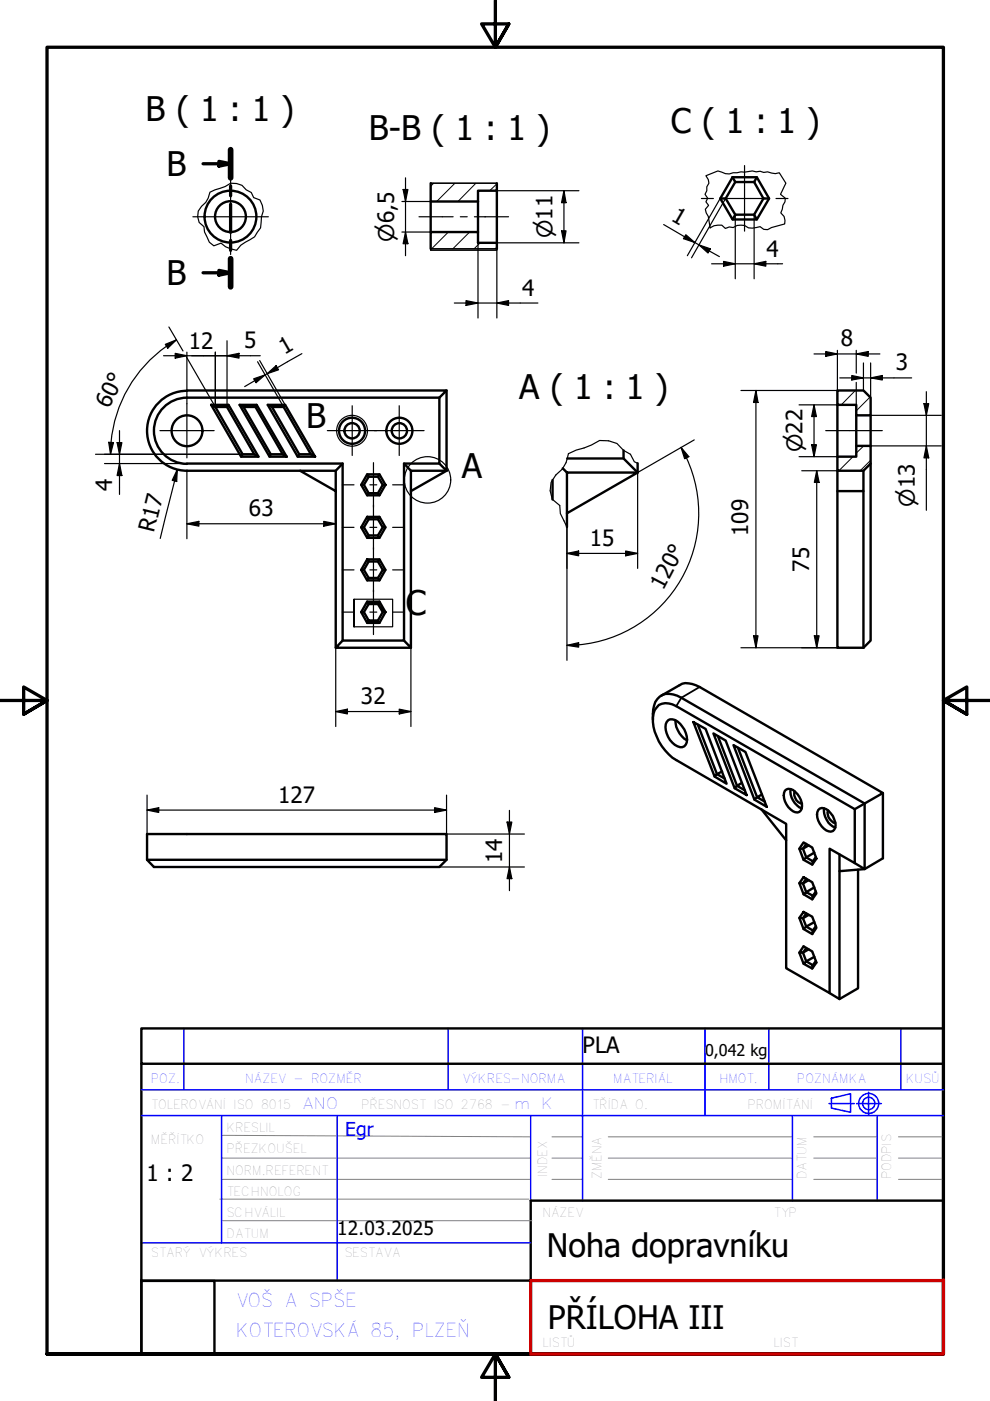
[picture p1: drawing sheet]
<svg xmlns="http://www.w3.org/2000/svg" width="210mm" height="297mm" viewBox="0 0 210 297" stroke-linecap="round" stroke-linejoin="round" font-family="sans-serif">
<g fill="none" stroke="#000" stroke-width=".21">
<path d="M91.9 38.8l-.6 .7M96.5 38.8l-3.9 3.9M100.9 38.8l-3.8 3.9M105.3 39l-1.5 1.4M95.1 49.2l-3.6 3.6M99.6 49.2l-3.6 3.6M101.8 51.5l-1.3 1.3M105.3 52.4l-.3 .4M180.8 96.8l-2.9 3M181.4 82.8l-3 3M183.1 94.5l-1.6 1.6M184.5 84.2l-3 2.9"/>
<path d="M184.6 97.6l-2.2 2.2"/>
</g>
<g fill="none" stroke="#000" stroke-width=".51">
<path d="M91.3 38.8v3.9h10M105.3 38.8v1.6h-4v2.3M155.3 37.6h5.2l2.6 4.5-2.6 4.4h-5.2l-2.6-4.4zM155.3 37.6l.6 1h4M155.9 38.6l-2 3.5h-1.2M160.5 37.6l-.6 1 2 3.5h1.2M91.3 52.8v-3.6h10v2.3h4v1.3M91.3 42.7v6.5M101.3 42.7v6.5M105.3 40.4v11.1M153.9 42.1l2 3.4M155.3 46.5l.6-1h4l.6 1"/>
<path d="M161.9 42.1l-2 3.4M39.6 82.8h55.1l-1.5 1.5M39.7 82.9a8.5 8.5 0 0 0-8.5 8.4 8.5 8.5 0 0 0 8.5 8.5h23.9M44.8 85.8h3.7l6.3 11h-3.7zM44.8 85.8l.9 .5h2.4M45.7 86.3l5.7 10-.3 .5M48.5 85.8l-.4 .5 5.8 10 .9 .5M50.8 85.8h3.6l6.4 11h-3.7zM50.8 85.8l.8 .5 5.8 10-.3 .5M51.4 96.3h2.5M51.6 86.3h2.6M54.4 85.8l-.2 .5 5.7 10 .9 .5"/>
<path d="M56.8 85.8h3.7l6.3 11h-3.7zM56.8 85.8l.9 .5 5.7 10-.3 .5M57.4 96.3h2.5M57.7 86.3h2.4M60.5 85.8l-.4 .5 5.8 10 .9 .5M63.4 96.3h2.5M72.6 98.3l-1.4 1.5M85.7 98.3l1.4 1.5M87.1 99.8h7.6l-7.6 4.3zM93.2 84.3h-53.5a7 7 0 0 0-7.1 7 7 7 0 0 0 7.1 7M93.2 84.3v14h-7.5v37.5h-13.1v-37.5h-33M94.7 82.8v17l-1.5-1.5"/>
<path d="M119.3 99.3l.9 .9M120.3 97.2h11.9M132.2 95.5v1.7l3 3v-2M177.5 82.8h5.6l1.5 1.5v3.8h-3.1v-2.3h-4zM177.5 96.8h4v-2.3h3.1v3.8l-1.5 1.5h-5.6zM177.5 99.8v37.5h5.6M177.5 85.8v11M181.5 88.1v6.4M183.1 99.8v4.3h-5.6M184.6 98.3v37.5l-1.5 1.5M184.6 88.1v6.4M71.2 104.1l-7.6-4.3h7.6v37.5"/>
<path d="M76.6 102.8h.6l1 1.8M77.2 111.8l1 1.7M77.9 118.6h2.6l1.2 2.2-1.2 2.2h-2.6l-1.3-2.2zM77.9 109.6h2.6l1.2 2.2-1.2 2.2h-2.6l-1.3-2.2zM77.9 118.6l.3 .4h1.9M77.9 114l.3-.5h1.9l.4 .5M77.9 109.6l.3 .5h1.9M77.9 100.6h2.6l1.2 2.2-1.2 2.2h-2.6l-1.3-2.2zM77.9 105l.3-.4h1.9l.4 .4M77.9 100.6l.3 .5h1.9M78.2 119l-1 1.8h-.6M78.2 110.1l-1 1.7h-.6"/>
<path d="M78.2 101.1l-1 1.7M80.5 118.6l-.4 .4 1.1 1.8h.5M80.5 109.6l-.4 .5 1.1 1.7h.5M80.5 100.6l-.4 .5 1.1 1.7M81.2 111.8l-1.1 1.7M81.7 102.8h-.5l-1.1 1.8M87.1 104.1v33.2l-1.4-1.5M117.2 101.8v4.1M120.2 100.2h15l-15 8.6zM120.2 108.8v2.9M183.1 104.1v33.2M72.6 135.8l-1.4 1.5h15.9"/>
<path d="M76.6 129.8l1.3 2.3M77.2 120.8l1 1.7M77.9 127.6l-1.3 2.2h.6l1 1.8M77.9 123l.3-.5h1.9l.4 .5M78.2 131.6h1.9l.4 .5h-2.6zM78.2 128.1l-1 1.7M80.5 127.6l1.2 2.2h-.5l-1.1-1.7zM80.5 127.6h-2.6l.3 .5h1.9M81.2 129.8l-1.1 1.8M81.2 120.8l-1.1 1.7M81.7 129.8l-1.2 2.3M138.4 152.6a5.5 5.5 0 0 1 1.5-4.9 4.1 4.1 0 0 1 4.6 .2l38.8 22.5"/>
<path d="M139.7 149.5a3.6 3.6 0 0 1 3.7 .2l37.8 21.9v11.4l-5.3-3.1v30.7l-9.2-5.3v-30.6l-23.3-13.6a10.3 10.3 0 0 1-4.8-9.8l.2-.8zM140.2 147.5l3.9-2.2a4.4 4.4 0 0 1 4.2 .4l38.9 22.4-3.9 2.3M141.7 152.7a2.35 2.35 0 0 1 3 1.3 3.8 3.8 0 0 1 .7 3.8 1.23 1.23 0 0 1-1.8 .4 4.4 4.4 0 0 1-2.2-5.1zM143.2 152.7a5.1 5.1 0 0 0 2.5 4.3M147 153.1l2.6 1.4 4.5 11.7-2.6-1.6zM148 153.7l4 10.4-.5 .5M151.3 155.5l2.6 1.5 4.4 11.6-2.5-1.5zM152.2 156.1l4.1 10.5-.5 .5M155.5 158l2.6 1.4 4.5 11.7-2.6-1.6zM156.5 158.5l4 10.5-.5 .5M153.1 163.6l-1.1 .5 1.7 1M157.3 166l-1 .6 1.6 1"/>
<path d="M161.4 171.6l5.3 6.6M161.5 168.5l-1 .5 1.7 1M166.4 167.6a1.38 1.38 0 0 1 2.2 .3 3.6 3.6 0 0 1 1.2 3.9 1.13 1.13 0 0 1-1.7 .2 3.7 3.7 0 0 1-1.7-4.4zM167.6 167.3a4 4 0 0 0 2.4 4.1M168.5 167.8a2.24 2.24 0 0 0 1.6 2.6M169.5 179.9h.7l.7 1.9 1.8-1M170.4 178.6l1.8 1.1 .9 2.3-.9 1.3-1.8-1-.9-2.4zM170.9 178.9l-.7 1 1.2-.7M173.5 171.8a1.7 1.7 0 0 1 2.6 .7 3.1 3.1 0 0 1 .7 3.4 1.38 1.38 0 0 1-2.1-.2 3.6 3.6 0 0 1-1.2-3.9zM174.7 171.4a4.1 4.1 0 0 0 2.4 4M175.6 171.8a2.12 2.12 0 0 0 1.5 2.7M183.3 170.4v13.9l-2.1-1.3"/>
<path d="M183.3 170.4l-2.1 1.2M187.2 168.1v13.9l-3.9 2.3-5.3 .4v-3.5M31.2 182.3h63.5l-1.5 1.5h-60.6zM31.2 182.3v-5.5h63.5v5.5M170.4 193.3l1.8 1.1 .9 2.3-.9 1.3-1.8-1-.9-2.4zM170.4 186l1.8 1.1 .9 2.3-.9 1.3-1.8-1.1-.9-2.4zM170.4 197l.5-.5 1.4 .8-.1 .7M170.4 189.6l.5-.4 1.4 .7-.1 .8M170.4 182.3l.5-.5 1.4 .8-.1 .7M170.9 193.7l-.7 1-.7-.1M170.9 186.3l-.7 1-.7-.1M171.4 194l-1.2 .7 .7 1.8 1.8-1"/>
<path d="M171.4 186.6l-1.2 .7 .7 1.9 1.8-1.1M173 196.4l-.7 .9M173 189l-.7 .9M173 181.7l-.7 .9M178 184.7v27.1l-2.1-1.2M181.9 184.4v25.1l-3.9 2.3M169.5 202l.9 2.3M170.4 204.3l.5-.5 1.4 .8-.1 .7zM170.9 203.8l-.7-1.8h-.7l.9-1.4 1.8 1.1 .9 2.4-.9 1.2M170.9 201l-.7 1 1.2-.7M172.7 202.9l-1.8 .9M173 203.8l-.7 .8"/>
<circle cx="48.9" cy="45.9" r="3.3"/>
<circle cx="48.9" cy="45.9" r="5.5"/>
<circle cx="39.7" cy="91.3" r="3.3"/>
<circle cx="74.6" cy="91.3" r="1.62"/>
<circle cx="74.6" cy="91.3" r="2.76"/>
<circle cx="84.7" cy="91.3" r="1.62"/>
<circle cx="84.7" cy="91.3" r="2.76"/>
</g>
<path d="M91.3 38.8h.1M91.3 38.8h14zM149.7 37.3l2.5-1.1 1.6 .6 .8 .1 .8-.3 4.1-.4 .8 .2 .9-.1 .7 .3 .9-.2 1.6 .4 .8-.2 1.4 2.2-1.1 2.4 1 .8-.1 .8-.4 .7-.5 1.6 .7 .8 .2 .8v.8l-2.8 .7-.8 .5-.9-.1-.7-.5a3.3 3.3 0 0 1-3.3-.3h-1.6l-.9 .4-.8-.1-.8 .3-.8-.7h-.8l-.8 .2-.8 .4-.4-2.4-.5-.8-.2-.7 .7-.9-.5-.7 .4-.8-.6-.8 .4-.8v-.8l.4-.8-.1-.7zM44.5 40.8l3.3-1.3 1.1-.7 1.3 .1 1.1 .4 .9 .9 1.1 .6 .5 1.1 1.3 .5 .5 1.1 .2 1.3-.4 1.2-.2 2.3-1.2 1.9-2.9 1.8-.9 1.1-2.4-.8-.9-.8-1.6 .6-.9-.7-1-2.2-.2-1.1a2.73 2.73 0 0 1-.5-4.4l.9-.8 .5-.9zM91.3 52.8h14v.3h-14zM91.3 52.8h14M135.2 98.2l-.7-.3-.8-1.6-1.5-.8-1.4-1.5-1.8-.5-1.9-.1-1.7 .9-3.2 1.1-1.7 .8a6.3 6.3 0 0 1-2.6 4.5 4.3 4.3 0 0 0-.7 5.2l1.5 1.3 .1 1.7 1.4 2.8" fill="none" stroke="#000" stroke-width=".25"/>
<path d="M148.3 145.7l-3.8 2.2-1.1 1.8" fill="none" stroke="#000" stroke-width=".38"/>
<g fill="none" stroke="#000" stroke-width=".25">
<path d="M75.1 127v5.9v-5.9h8.1v5.9h-8.1"/>
<circle cx="74.6" cy="91.3" r="3.3"/>
<circle cx="90.6" cy="101.7" r="4.9"/>
</g>
<path d="M43.1 34.7h5.8M46.4 34.2l2.5 .5-2.5 .5zM48.9 31.7v6M48.9 39.4v2.1M43.1 57.8h5.8M46.4 57.3l2.5 .5-2.5 .5zM48.9 43.3v6M48.9 51v2.1M48.9 54.8v6" fill="none" stroke="#000" stroke-width=".7"/>
<path d="M48.9 31.7v6M48.9 54.8v6" fill="none" stroke="#000" stroke-width="1.2"/>
<path d="M46.4 34.2l2.5 .5-2.5 .5zM46.4 57.3l2.5 .5-2.5 .5z" fill="#000"/>
<path d="M105 0v10l-2.9-4.9h5.8l-2.9 4.9 2.9-4.9M0 148.5h10l-5-2.8v5.7l5-2.9-5 2.9M210 148.5h-10l5-2.8v5.7l-5-2.9 5 2.9M10 287.1v-277.1h190v277.1h-190h190M107.9 292l-2.9-4.9 2.9 4.9h-5.8l2.9-4.9v9.9" fill="none" stroke="#000" stroke-width=".7"/>
<!-- layer: 1_SILNA -->
<path d="M30 218h170v7.5h-170zM30 225.5v61.6h82.6M200 225.5v45.9M200 254.6h-87.5v16.9M30 271.6h15.5v15.5h-15.5zM30 271.5h82.6" fill="none" stroke="#000" stroke-width=".51"/>
<!-- layer: 2_SLABA -->
<g fill="none" stroke="#808080" stroke-width=".21">
<path d="M46.6 254.2h65.5M47 245.5h65.5M47 240.7l65.5 .3M47 250h65.5M47.2 258.8h65.6M117 241h6.5M117 245.5h6.5M117 250h6.5M129 241h39M129 245.5h39M129 250h39M172.5 241h13.5"/>
<path d="M172.5 245.5h13.5M172.5 250h13.5M190.5 241h9.5M190.5 245.5h9.5M190.5 250h9.5"/>
</g>
<!-- layer: 8_TEXTY -->
<g fill="none" stroke="#00f" stroke-width=".32">
<path d="M39 218v13.1M95 218v13.1M123.5 218v36.6M149.5 218v18.5M163 218v13.1M191 218v13.1M30 236.5h170M30 231.1h170M47 236.6v27M71.5 236.5v35M112.5 236.5v18.1M168 236.5v18.1"/>
<path d="M175.8 234h5.3M176.3 232.8l4-.9v3.9l-4-.9zM181.6 234h5.3M184.1 231.6v4.7M186 236.5v18.1M30 263.5h82.5"/>
<circle cx="184.2" cy="234" r="2.13"/>
<circle cx="184.2" cy="234" r="1.3"/>
</g>
<!-- layer: 3_TUCNA -->
<path d="M112.6 271.5h87.4M200 271.4v15.7h-87.5v-15.6" fill="none" stroke="#c00" stroke-width=".7"/>
<g fill="none" stroke="#000" stroke-width=".25">
<path d="M86 37.7v16.5M85.2 49.2h6.1M85.2 42.7h6.1M85.5 40.2h1l-.5 2.5zM86 49.2l.5 2.5h-1zM101.3 49.2v18.2M105.3 40.4h17.4M119.1 48.9h.9l-.4 2.6zM119.6 40.4l.4 2.6h-.9zM119.6 40.4v11.1M122.7 51.5h-17.4v15.9M140.7 47.6l11.8 6.8"/>
<path d="M145.4 49.8l1.9 1.6-2.4-.8zM148.2 51.9l2.4 .9-.5 .8zM150.9 55.9h15M152.7 42.1l-7 12.1M153.4 55.4l2.5 .5-2.5 .5zM153.8 42.1l-7.2 12.6M155.9 45.5v13.6M159.9 55.9l2.5-.5v1zM159.9 45.5v13.6M34.7 75.4h20.5M35.1 73l2.3-.9-1.8 1.7zM35.8 69.3l3 5.1"/>
<path d="M37.1 74.9l2.5 .5-2.5 .5zM37.4 72.1a28 28 0 0 0-13.9 21.7M39.6 74.7v10.9M45.7 74.7v11.6l-6.1-10.6M48.1 75.4l2.6-.5v1zM48.1 72.2v14.1M54.6 76.7l5.5 9.6M55.1 76.4l5.4 9.4M56.6 79.2l1.9-1.7 .6 .9zM64 75l-12.1 7M96.3 64.2h17.7M98.8 63.7l2.5 .5-2.5 .6z"/>
<path d="M105.3 64.2l2.5-.5v1.1zM172.6 75h14M175.1 74.5l2.4 .5-2.4 .6zM177.5 74.3v11.5h-8.1M180.6 79.6l2.5 .5-2.5 .5zM181.5 75l2.6-.5v1.1zM181.5 74.3v4.8M183.1 76.9v5.9M184.6 76.9v7.4M20.3 96.3h19.3M22.2 98.3h17.4M23.1 93.8h1l-.7 2.5z"/>
<path d="M23.6 93.8l-.2 2.5M24.8 93.8h1l-.5 2.5zM25.3 98.3l.5 2.5h-1zM25.3 91.3v13.5M37.6 99.6l-.1 2.5-1-.3zM37.6 99.6l-3.6 14.6M39.6 99.8v14.4M39.8 96.3h11.6M53.8 80.3l2.4-.8-1.9 1.6zM144.4 94.9l1.6 1.9-.8 .5zM144.4 94.9l1.2 2.2M145.5 97.1a28 28 0 0 1-22.8 39.6"/>
<path d="M147.2 93.3l-12 6.9v20.3M157.1 82.8h20.4M160.3 82.8l.4 2.5h-.9zM160.3 82.8v54.5M169.4 96.8h8.1M170 99.8h7.5M172.1 94.3h1l-.5 2.5zM172.6 85.8l.5 2.5h-1zM172.6 85.8v11M173.2 99.8l.5 2.5h-1zM173.2 99.8v37.5M178.1 80.1h15.2"/>
<path d="M181.5 81.1v7M184.6 80.1l2.5-.5v1zM184.6 94.5h15M184.6 88.1h15M195.9 85.6h1l-.5 2.5zM196.4 94.5l.5 2.6h-1zM196.4 83v25.2M39.6 111l2.6-.5v1.1zM39.6 111h31.6M68.6 110.5l2.6 .5-2.6 .6zM71.2 104.1v10.1M120.2 117.3l2.5-.5v1z"/>
<path d="M120.2 117.3h15M120.2 108.8v31.2M132.7 116.8l2.5 .5-2.5 .5zM71.2 137.3v16.7M87.1 137.3v16.7M120.2 136.8l2.5-.5v.9zM122.7 136.7l-2.5 .1M157.1 137.3h20.4M159.8 134.8h.9l-.4 2.5zM172.7 134.8h1l-.5 2.5zM71.2 150.9l2.5-.5v1zM71.2 150.9h15.9"/>
<path d="M84.6 150.4l2.5 .5-2.5 .5zM31.2 171.8l2.5-.6v1.1zM31.2 171.8h63.5M31.2 168.6v8.2M92.1 171.2l2.6 .6-2.6 .5zM94.7 168.6v8.2h16.5M107.5 174.3h1l-.5 2.5zM108 171.8v17M93.2 183.8h18M108 183.8l.5 2.5h-1z"/>
</g>
<g fill="#000">
<path d="M85.5 40.2h1l-.5 2.5zM86 49.2l.5 2.5h-1zM119.1 48.9h.9l-.4 2.6zM119.6 40.4l.4 2.6h-.9zM145.4 49.8l1.9 1.6-2.4-.8zM148.2 51.9l2.4 .9-.5 .8zM153.4 55.4l2.5 .5-2.5 .5zM159.9 55.9l2.5-.5v1zM35.1 73l2.3-.9-1.8 1.7zM37.1 74.9l2.5 .5-2.5 .5zM48.1 75.4l2.6-.5v1zM56.6 79.2l1.9-1.7 .6 .9z"/>
<path d="M98.8 63.7l2.5 .5-2.5 .6zM105.3 64.2l2.5-.5v1.1zM175.1 74.5l2.4 .5-2.4 .6zM181.5 75l2.6-.5v1.1zM184.6 80.1l2.5-.5v1zM23.1 93.8h1l-.7 2.5zM24.8 93.8h1l-.5 2.5zM53.8 80.3l2.4-.8-1.9 1.6zM144.4 94.9l1.6 1.9-.8 .5zM160.3 82.8l.4 2.5h-.9zM172.1 94.3h1l-.5 2.5zM172.6 85.8l.5 2.5h-1z"/>
<path d="M180.6 79.6l2.5 .5-2.5 .5zM195.9 85.6h1l-.5 2.5zM196.4 94.5l.5 2.6h-1zM25.3 98.3l.5 2.5h-1zM37.6 99.6l-.1 2.5-1-.3zM39.6 111l2.6-.5v1.1zM68.6 110.5l2.6 .5-2.6 .6zM120.2 117.3l2.5-.5v1zM132.7 116.8l2.5 .5-2.5 .5zM173.2 99.8l.5 2.5h-1zM120.2 136.8l2.5-.5v.9zM159.8 134.8h.9l-.4 2.5z"/>
<path d="M172.7 134.8h1l-.5 2.5zM71.2 150.9l2.5-.5v1zM84.6 150.4l2.5 .5-2.5 .5zM31.2 171.8l2.5-.6v1.1zM92.1 171.2l2.6 .6-2.6 .5zM107.5 174.3h1l-.5 2.5zM108 183.8l.5 2.5h-1z"/>
</g>
<path d="M48.9 38v16M40.9 46h16M33.9 91.3h11.5M39.6 85.6v11.5M69.4 91.3h10.5M74.7 86v10.6M79.4 91.3h10.5M84.6 86v10.6" fill="none" stroke="#000" stroke-width=".25"/>
<!-- layer: Osa (ISO) -->
<g fill="none" stroke="#000" stroke-width=".25">
<path d="M157.9 35.1v13.9M88.8 46h7.3M97.6 46h1.5M100.6 46h7.2M148.7 42.1h2.6M154.2 42.1h7.3M164.5 42.1h2.6M79.2 98.1v9.5M175.1 91.3h12M72.6 102.8h2.5M72.6 111.8h2.5M76.5 111.8h.4"/>
<path d="M76.6 102.8h.3M78.4 102.8h1.5M78.4 111.8h1.5M79.2 107v18.5M81.4 102.8h.5M81.4 111.8h.3M83.2 102.8h2.5M83.2 111.8h2.5M72.6 129.8h2.5M72.6 120.8h2.5M76.5 129.8h.4M76.5 120.8h.4"/>
<path d="M78.4 129.8h1.5M78.4 120.8h1.5M79.2 125.1v9.4M81.4 129.8h.3M81.4 120.8h.3M83.2 129.8h2.5M83.2 120.8h2.5"/>
</g>
<g font-size="7.2">
<text x="30.9" y="25.7">B ( 1 : 1 )</text>
<text x="78.2" y="29.8">B-B ( 1 : 1 )</text>
<text x="142.2" y="28.2">C ( 1 : 1 )</text>
<text x="35.3" y="37.3">B</text>
<text x="35.3" y="60.4">B</text>
<text x="110.1" y="84.6">A ( 1 : 1 )</text>
<text x="64.9" y="90.7">B</text>
<text x="97.9" y="101.4">A</text>
<text x="86" y="130.3">C</text>
</g>
<g font-size="6.9">
<text x="116" y="266.4">Noha dopravníku</text>
<text x="116.1" y="281.8">PŘÍLOHA III</text>
</g>
<g font-size="4.8">
<text x="142.1" y="46.7" transform="rotate(30 142.1 46.7)">1</text>
<text x="162.5" y="54.4">4</text>
<text x="110.7" y="62.7">4</text>
<text x="40" y="73.9">12</text>
<text x="51.8" y="73.8">5</text>
<text x="60.3" y="75.4" transform="rotate(-30 60.3 75.4)">1</text>
<text x="178.2" y="73.5">8</text>
<text x="189.9" y="78.5">3</text>
<text x="23.2" y="86.7" transform="rotate(-64 23.2 86.7)">60°</text>
<text x="23.8" y="104.1" transform="rotate(-90 23.8 104.1)">4</text>
<text x="32.6" y="113.1" transform="rotate(-76 32.6 113.1)">R17</text>
<text x="52.8" y="109.5">63</text>
<text x="158.6" y="113.7" transform="rotate(-90 158.6 113.7)">109</text>
<text x="125" y="115.7">15</text>
<text x="140.6" y="125.4" transform="rotate(-62 140.6 125.4)">120°</text>
<text x="171.6" y="121.2" transform="rotate(-90 171.6 121.2)">75</text>
<text x="76.5" y="149.3">32</text>
<text x="59" y="170.2">127</text>
<text x="106.5" y="182.9" transform="rotate(-90 106.5 182.9)">14</text>
<text x="123.5" y="223.3">PLA</text>
<text x="31.1" y="250.4">1 : 2</text>
</g>
<g font-size="4.6">
<text x="83.6" y="51.3" transform="rotate(-90 83.6 51.3)">⌀6,5</text>
<text x="117.2" y="50.5" transform="rotate(-90 117.2 50.5)">⌀11</text>
<text x="170.2" y="95.9" transform="rotate(-90 170.2 95.9)">⌀22</text>
<text x="194" y="107.4" transform="rotate(-90 194 107.4)">⌀13</text>
</g>
<text font-size="4.1" fill="#00f" x="73.2" y="240.8">Egr</text>
<text font-size="4.1" x="71.5" y="261.9">12.03.2025</text>
<g font-size="4" fill="#00f">
<text x="50" y="277">VOŠ A SPŠE</text>
<text x="50" y="283.5">KOTEROVSKÁ 85, PLZEŇ</text>
</g>
<text font-size="3.4" x="149.5" y="223.8">0,042 kg</text>
<g font-size="3.3" fill="#00f">
<text x="64" y="235.1">ANO</text>
<text x="109" y="235.1">m K</text>
</g>
<g font-size="2.7" fill="#00f">
<text x="32" y="229.5">POZ.</text>
<text x="52" y="229.5">NÁZEV - ROZMĚR</text>
<text x="98" y="229.5">VÝKRES-NORMA</text>
<text x="130" y="229.5">MATERIÁL</text>
<text x="152.5" y="229.5">HMOT.</text>
<text x="169" y="229.5">POZNÁMKA</text>
<text x="192" y="229.5">KUSŮ</text>
</g>
<g font-size="2.7" fill="#808080">
<text x="32" y="235.1">TOLEROVÁNÍ ISO 8015</text>
<text x="76.6" y="235.1">PŘESNOST ISO 2768 -</text>
<text x="125.5" y="235.1">TŘÍDA O.</text>
<text x="158.5" y="235.1">PROMÍTÁNÍ</text>
<text x="32" y="242.6">MĚŘÍTKO</text>
<text x="48" y="244.5">PŘEZKOUŠEL</text>
<text x="48" y="240">KRESLIL</text>
<text x="48" y="249">NORM.REFERENT</text>
<text x="116" y="249.5" transform="rotate(-90 116 249.5)">INDEX</text>
<text x="127.5" y="250" transform="rotate(-90 127.5 250)">ZMĚNA</text>
<text x="171" y="250" transform="rotate(-90 171 250)">DATUM</text>
<text x="48" y="253.5">TECHNOLOG</text>
<text x="48" y="262.6">DATUM</text>
<text x="48" y="258">SCHVÁLIL</text>
<text x="115" y="258">NÁZEV</text>
<text x="164" y="258">TYP</text>
<text x="32" y="266.6">STARÝ VÝKRES</text>
<text x="73" y="266.6">SESTAVA</text>
</g>
</svg>
